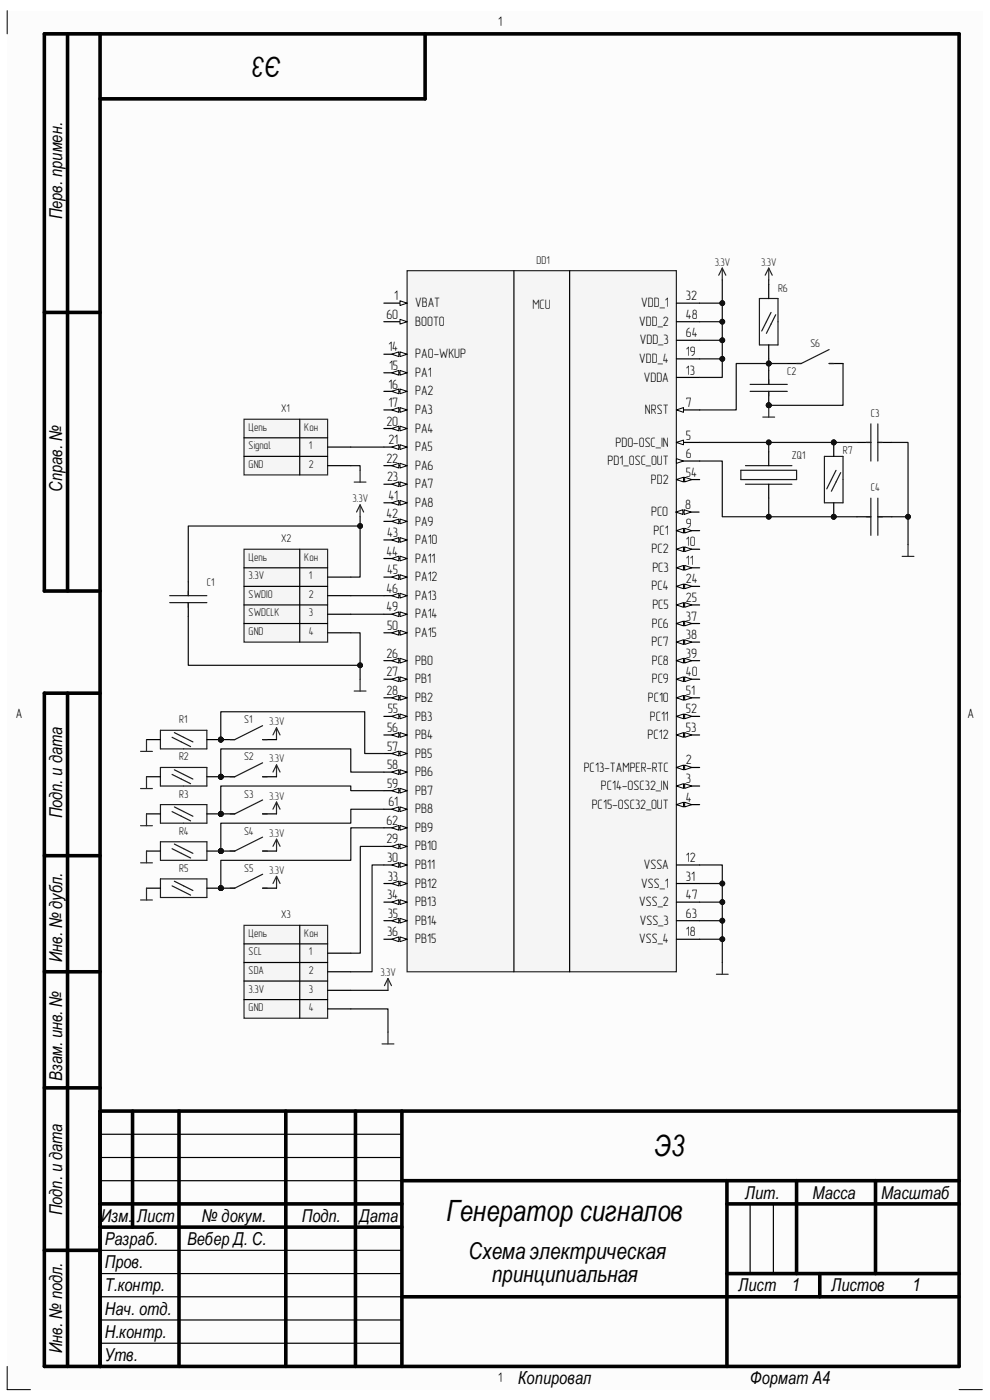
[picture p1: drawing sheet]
<svg xmlns="http://www.w3.org/2000/svg" width="210mm" height="297mm" viewBox="0 0 210 297" stroke-linecap="round" stroke-linejoin="round" font-family="sans-serif">
<g fill="#fcfcfc">
<path d="M1.5 2.3h206.9v292.5h-206.9z" fill-rule="evenodd"/>
<path d="M6.5 7.2h197v282.7h-197z" fill-rule="evenodd"/>
</g>
<path d="M1.5 2.3v4.9M1.5 289.9v4.9h5M203.5 294.8h4.9" fill="none" stroke="#000" stroke-width=".21"/>
<g fill="none" stroke="#000" stroke-width=".76">
<path d="M14.3 7.2v118.2M21.2 7.2v282.7M90.2 7.2v13.8h-69M9.4 66.3h11.8M21.2 125.4h-11.8v-118.2h194.1v282.7h-194.1v-142.8h11.8M14.3 147.1v142.8M9.4 181.5h11.8M9.4 206.2h11.8M9.4 230.8h11.8M21.2 235.7h182.3M28.1 235.7v24.6M38 235.7v54.2"/>
<path d="M60.6 235.7v54.2M75.4 235.7v54.2M85.3 235.7v54.2M21.2 255.4h64.1M85.3 250.5h118.2M154.2 255.4h49.3M154.2 250.5v39.4M169 250.5v19.7M185.7 250.5v19.7M9.4 265.3h11.8M21.2 260.3h64.1M85.3 275.1h118.2"/>
<path d="M154.2 270.2h49.3M173.9 270.2v4.9"/>
</g>
<path d="M163.1 95.8v3M163.1 102.7v3M21.2 250.5h64.1M21.2 245.6h64.1M21.2 240.6h64.1M159.1 255.4v14.8M164.1 255.4v14.8M21.2 275.1h64.1M21.2 270.2h64.1M21.2 265.3h64.1M21.2 285h64.1M21.2 280h64.1" fill="none" stroke="#000" stroke-width=".25"/>
<path d="M157.2 99.8h11.8v1.9h-11.8zM158.1 98.8h9.9M158.1 102.7h9.9" fill="none" stroke="#1c1c1c" stroke-width=".25"/>
<circle cx="176.9" cy="109.6" r=".5" fill="#0e0e0e"/>
<circle cx="176.9" cy="109.6" r=".5" fill="none" stroke="#0e0e0e" stroke-width=".21"/>
<circle cx="176.9" cy="93.9" r=".5" fill="#0e0e0e"/>
<circle cx="176.9" cy="93.9" r=".5" fill="none" stroke="#0e0e0e" stroke-width=".21"/>
<path d="M174.9 96.8h3.9v9.9h-3.9z" fill="none" stroke="#1c1c1c" stroke-width=".25"/>
<path d="M176.9 106.7v2.9" fill="none" stroke="#000" stroke-width=".25"/>
<circle cx="176.9" cy="109.6" r=".5" fill="#0e0e0e"/>
<circle cx="176.9" cy="109.6" r=".5" fill="none" stroke="#0e0e0e" stroke-width=".21"/>
<path d="M176.9 93.9v2.9" fill="none" stroke="#000" stroke-width=".25"/>
<circle cx="176.9" cy="93.9" r=".5" fill="#0e0e0e"/>
<circle cx="176.9" cy="93.9" r=".5" fill="none" stroke="#0e0e0e" stroke-width=".21"/>
<g fill="none" stroke="#1c1c1c" stroke-width=".25">
<path d="M161.1 63.3h3.9v9.9h-3.9zM163.6 66.3l-2 3.9M164.5 66.8l-1.9 3.9M177.4 99.8l-2 3.9M183.8 93.9h.9M184.7 89.9v7.9M186.2 89.9v7.9M186.2 93.9h1M178.3 100.3l-1.9 3.9M183.8 109.6h.9M184.7 105.7v7.9M186.2 105.7v7.9"/>
<path d="M186.2 109.6h1"/>
</g>
<path d="M163.1 60.4v2.9M163.1 73.2v2.9M181.8 93.9h2.9M186.2 93.9h3M181.8 109.6h2.9M186.2 109.6h3" fill="none" stroke="#000" stroke-width=".25"/>
<path d="M153.2 56.9l-.7 1.5M153.2 56.9l.8 1.5M153.2 56.9v2.5M191.4 118h2.5M192.6 115.5v2.5M152 206.7h2.5M153.2 204.2v2.5" fill="none" stroke="#262626" stroke-width=".25"/>
<circle cx="163.1" cy="86" r=".5" fill="#0e0e0e"/>
<circle cx="163.1" cy="86" r=".5" fill="none" stroke="#0e0e0e" stroke-width=".21"/>
<path d="M159.1 83h7.9M159.1 81.5h7.9" fill="none" stroke="#1c1c1c" stroke-width=".25"/>
<path d="M163.1 83v3" fill="none" stroke="#000" stroke-width=".25"/>
<circle cx="163.1" cy="86" r=".5" fill="#0e0e0e"/>
<circle cx="163.1" cy="86" r=".5" fill="none" stroke="#0e0e0e" stroke-width=".21"/>
<path d="M163.1 78.6v2.9M167 77.1h3M175.9 77.1h2.9" fill="none" stroke="#000" stroke-width=".25"/>
<path d="M175.9 74.2l-5.9 2.9h-1M175.9 77.1h1M163.1 80.6v.9M163.1 83v1" fill="none" stroke="#1c1c1c" stroke-width=".25"/>
<path d="M163.1 56.9l-.8 1.5M163.1 56.9l.7 1.5M163.1 56.9v2.5M161.8 88.5h2.5M163.1 86v2.5" fill="none" stroke="#262626" stroke-width=".25"/>
<circle cx="163.1" cy="86" r=".5" fill="#0e0e0e"/>
<circle cx="163.1" cy="86" r=".5" fill="none" stroke="#0e0e0e" stroke-width=".21"/>
<path d="M51.8 116.5h17.7v19.7h-17.7z" fill-rule="evenodd" fill="#f5f5f5"/>
<path d="M51.8 116.5h17.7v19.7h-17.7zM76.4 107.1l-.8 1.5M76.4 107.1l.7 1.5M76.4 107.1v2.5M75.1 146.6h2.5M76.4 144.1v2.5" fill="none" stroke="#262626" stroke-width=".25"/>
<path d="M63.6 116.5v19.7M51.8 120.5h17.7M51.8 124.4h17.7M51.8 128.3h17.7M51.8 132.3h17.7M69.5 130.3h4.9M69.5 134.2h4.9M69.5 126.4h4.9M69.5 122.4h4.9" fill="none" stroke="#000" stroke-width=".25"/>
<path d="M86.4 57.4h57.1v148.8h-57.1z" fill-rule="evenodd" fill="#f5f5f5"/>
<path d="M86.4 57.4h57.1v148.8h-57.1z" fill="none" stroke="#262626" stroke-width=".25"/>
<path d="M81.4 64.3h5" fill="none" stroke="#000" stroke-width=".25"/>
<path d="M84.9 63.8l1.5 .5-1.5 .5z" fill="#fbfbfb"/>
<path d="M84.9 63.8l1.5 .5-1.5 .5z" fill="none" stroke="#000" stroke-width=".21"/>
<path d="M81.4 68.3h5" fill="none" stroke="#000" stroke-width=".25"/>
<path d="M84.9 67.8l1.5 .5-1.5 .5z" fill="#fbfbfb"/>
<path d="M84.9 67.8l1.5 .5-1.5 .5z" fill="none" stroke="#000" stroke-width=".21"/>
<path d="M81.4 75.1h5" fill="none" stroke="#000" stroke-width=".25"/>
<path d="M84.9 74.6l1.5 .5-1.5 .5z" fill="#fbfbfb"/>
<path d="M84.9 74.6l1.5 .5-1.5 .5z" fill="none" stroke="#000" stroke-width=".21"/>
<path d="M83.1 75.1l1.5-.5v1z" fill="#fbfbfb"/>
<path d="M83.1 75.1l1.5-.5v1z" fill="none" stroke="#000" stroke-width=".21"/>
<path d="M81.4 79.1h5" fill="none" stroke="#000" stroke-width=".25"/>
<path d="M84.9 78.6l1.5 .5-1.5 .5z" fill="#fbfbfb"/>
<path d="M84.9 78.6l1.5 .5-1.5 .5z" fill="none" stroke="#000" stroke-width=".21"/>
<path d="M83.1 79.1l1.5-.5v1z" fill="#fbfbfb"/>
<path d="M83.1 79.1l1.5-.5v1z" fill="none" stroke="#000" stroke-width=".21"/>
<path d="M81.4 83h5" fill="none" stroke="#000" stroke-width=".25"/>
<path d="M84.9 82.5l1.5 .5-1.5 .5z" fill="#fbfbfb"/>
<path d="M84.9 82.5l1.5 .5-1.5 .5z" fill="none" stroke="#000" stroke-width=".21"/>
<path d="M83.1 83l1.5-.5v1z" fill="#fbfbfb"/>
<path d="M83.1 83l1.5-.5v1z" fill="none" stroke="#000" stroke-width=".21"/>
<path d="M81.4 87h5" fill="none" stroke="#000" stroke-width=".25"/>
<path d="M84.9 86.5l1.5 .5-1.5 .5z" fill="#fbfbfb"/>
<path d="M84.9 86.5l1.5 .5-1.5 .5z" fill="none" stroke="#000" stroke-width=".21"/>
<path d="M83.1 87l1.5-.5v1z" fill="#fbfbfb"/>
<path d="M83.1 87l1.5-.5v1z" fill="none" stroke="#000" stroke-width=".21"/>
<path d="M81.4 90.9h5" fill="none" stroke="#000" stroke-width=".25"/>
<path d="M84.9 90.4l1.5 .5-1.5 .5z" fill="#fbfbfb"/>
<path d="M84.9 90.4l1.5 .5-1.5 .5z" fill="none" stroke="#000" stroke-width=".21"/>
<path d="M83.1 90.9l1.5-.5v1z" fill="#fbfbfb"/>
<path d="M83.1 90.9l1.5-.5v1z" fill="none" stroke="#000" stroke-width=".21"/>
<path d="M81.4 94.8h5" fill="none" stroke="#000" stroke-width=".25"/>
<path d="M84.9 94.4l1.5 .4-1.5 .6z" fill="#fbfbfb"/>
<path d="M84.9 94.4l1.5 .4-1.5 .6z" fill="none" stroke="#000" stroke-width=".21"/>
<path d="M83.1 94.8l1.5-.4v1z" fill="#fbfbfb"/>
<path d="M83.1 94.8l1.5-.4v1z" fill="none" stroke="#000" stroke-width=".21"/>
<path d="M81.4 98.8h5" fill="none" stroke="#000" stroke-width=".25"/>
<path d="M84.9 98.3l1.5 .5-1.5 .5z" fill="#fbfbfb"/>
<path d="M84.9 98.3l1.5 .5-1.5 .5z" fill="none" stroke="#000" stroke-width=".21"/>
<path d="M83.1 98.8l1.5-.5v1z" fill="#fbfbfb"/>
<path d="M83.1 98.8l1.5-.5v1z" fill="none" stroke="#000" stroke-width=".21"/>
<path d="M81.4 102.7h5" fill="none" stroke="#000" stroke-width=".25"/>
<path d="M84.9 102.2l1.5 .5-1.5 .5z" fill="#fbfbfb"/>
<path d="M84.9 102.2l1.5 .5-1.5 .5z" fill="none" stroke="#000" stroke-width=".21"/>
<path d="M83.1 102.7l1.5-.5v1z" fill="#fbfbfb"/>
<path d="M83.1 102.7l1.5-.5v1z" fill="none" stroke="#000" stroke-width=".21"/>
<path d="M81.4 106.7h5" fill="none" stroke="#000" stroke-width=".25"/>
<path d="M84.9 106.2l1.5 .5-1.5 .5z" fill="#fbfbfb"/>
<path d="M84.9 106.2l1.5 .5-1.5 .5z" fill="none" stroke="#000" stroke-width=".21"/>
<path d="M83.1 106.7l1.5-.5v1z" fill="#fbfbfb"/>
<path d="M83.1 106.7l1.5-.5v1z" fill="none" stroke="#000" stroke-width=".21"/>
<path d="M81.4 110.6h5" fill="none" stroke="#000" stroke-width=".25"/>
<path d="M84.9 110.1l1.5 .5-1.5 .5z" fill="#fbfbfb"/>
<path d="M84.9 110.1l1.5 .5-1.5 .5z" fill="none" stroke="#000" stroke-width=".21"/>
<path d="M83.1 110.6l1.5-.5v1z" fill="#fbfbfb"/>
<path d="M83.1 110.6l1.5-.5v1z" fill="none" stroke="#000" stroke-width=".21"/>
<path d="M81.4 114.5h5" fill="none" stroke="#000" stroke-width=".25"/>
<path d="M84.9 114.1l1.5 .4-1.5 .6z" fill="#fbfbfb"/>
<path d="M84.9 114.1l1.5 .4-1.5 .6z" fill="none" stroke="#000" stroke-width=".21"/>
<path d="M83.1 114.5l1.5-.4v1z" fill="#fbfbfb"/>
<path d="M83.1 114.5l1.5-.4v1z" fill="none" stroke="#000" stroke-width=".21"/>
<path d="M81.4 118.5h5" fill="none" stroke="#000" stroke-width=".25"/>
<path d="M84.9 118l1.5 .5-1.5 .5z" fill="#fbfbfb"/>
<path d="M84.9 118l1.5 .5-1.5 .5z" fill="none" stroke="#000" stroke-width=".21"/>
<path d="M83.1 118.5l1.5-.5v1z" fill="#fbfbfb"/>
<path d="M83.1 118.5l1.5-.5v1z" fill="none" stroke="#000" stroke-width=".21"/>
<path d="M81.4 122.4h5" fill="none" stroke="#000" stroke-width=".25"/>
<path d="M84.9 121.9l1.5 .5-1.5 .5z" fill="#fbfbfb"/>
<path d="M84.9 121.9l1.5 .5-1.5 .5z" fill="none" stroke="#000" stroke-width=".21"/>
<path d="M83.1 122.4l1.5-.5v1z" fill="#fbfbfb"/>
<path d="M83.1 122.4l1.5-.5v1z" fill="none" stroke="#000" stroke-width=".21"/>
<path d="M81.4 126.4h5" fill="none" stroke="#000" stroke-width=".25"/>
<path d="M84.9 125.9l1.5 .5-1.5 .5z" fill="#fbfbfb"/>
<path d="M84.9 125.9l1.5 .5-1.5 .5z" fill="none" stroke="#000" stroke-width=".21"/>
<path d="M83.1 126.4l1.5-.5v1z" fill="#fbfbfb"/>
<path d="M83.1 126.4l1.5-.5v1z" fill="none" stroke="#000" stroke-width=".21"/>
<path d="M81.4 130.3h5" fill="none" stroke="#000" stroke-width=".25"/>
<path d="M84.9 129.8l1.5 .5-1.5 .5z" fill="#fbfbfb"/>
<path d="M84.9 129.8l1.5 .5-1.5 .5z" fill="none" stroke="#000" stroke-width=".21"/>
<path d="M83.1 130.3l1.5-.5v1z" fill="#fbfbfb"/>
<path d="M83.1 130.3l1.5-.5v1z" fill="none" stroke="#000" stroke-width=".21"/>
<path d="M81.4 134.2h5" fill="none" stroke="#000" stroke-width=".25"/>
<path d="M84.9 133.8l1.5 .4-1.5 .6z" fill="#fbfbfb"/>
<path d="M84.9 133.8l1.5 .4-1.5 .6z" fill="none" stroke="#000" stroke-width=".21"/>
<path d="M83.1 134.2l1.5-.4v1z" fill="#fbfbfb"/>
<path d="M83.1 134.2l1.5-.4v1z" fill="none" stroke="#000" stroke-width=".21"/>
<path d="M81.4 140.2h5" fill="none" stroke="#000" stroke-width=".25"/>
<path d="M84.9 139.7l1.5 .5-1.5 .5z" fill="#fbfbfb"/>
<path d="M84.9 139.7l1.5 .5-1.5 .5z" fill="none" stroke="#000" stroke-width=".21"/>
<path d="M83.1 140.2l1.5-.5v1z" fill="#fbfbfb"/>
<path d="M83.1 140.2l1.5-.5v1z" fill="none" stroke="#000" stroke-width=".21"/>
<path d="M81.4 148h5" fill="none" stroke="#000" stroke-width=".25"/>
<path d="M84.9 147.5l1.5 .5-1.5 .5z" fill="#fbfbfb"/>
<path d="M84.9 147.5l1.5 .5-1.5 .5z" fill="none" stroke="#000" stroke-width=".21"/>
<path d="M83.1 148l1.5-.5v1z" fill="#fbfbfb"/>
<path d="M83.1 148l1.5-.5v1z" fill="none" stroke="#000" stroke-width=".21"/>
<path d="M81.4 144.1h5" fill="none" stroke="#000" stroke-width=".25"/>
<path d="M84.9 143.6l1.5 .5-1.5 .5z" fill="#fbfbfb"/>
<path d="M84.9 143.6l1.5 .5-1.5 .5z" fill="none" stroke="#000" stroke-width=".21"/>
<path d="M83.1 144.1l1.5-.5v1z" fill="#fbfbfb"/>
<path d="M83.1 144.1l1.5-.5v1z" fill="none" stroke="#000" stroke-width=".21"/>
<path d="M81.4 152h5" fill="none" stroke="#000" stroke-width=".25"/>
<path d="M84.9 151.5l1.5 .5-1.5 .5z" fill="#fbfbfb"/>
<path d="M84.9 151.5l1.5 .5-1.5 .5z" fill="none" stroke="#000" stroke-width=".21"/>
<path d="M83.1 152l1.5-.5v1z" fill="#fbfbfb"/>
<path d="M83.1 152l1.5-.5v1z" fill="none" stroke="#000" stroke-width=".21"/>
<path d="M81.4 155.9h5" fill="none" stroke="#000" stroke-width=".25"/>
<path d="M84.9 155.4l1.5 .5-1.5 .5z" fill="#fbfbfb"/>
<path d="M84.9 155.4l1.5 .5-1.5 .5z" fill="none" stroke="#000" stroke-width=".21"/>
<path d="M83.1 155.9l1.5-.5v1z" fill="#fbfbfb"/>
<path d="M83.1 155.9l1.5-.5v1z" fill="none" stroke="#000" stroke-width=".21"/>
<path d="M81.4 159.9h5" fill="none" stroke="#000" stroke-width=".25"/>
<path d="M84.9 159.4l1.5 .5-1.5 .5z" fill="#fbfbfb"/>
<path d="M84.9 159.4l1.5 .5-1.5 .5z" fill="none" stroke="#000" stroke-width=".21"/>
<path d="M83.1 159.9l1.5-.5v1z" fill="#fbfbfb"/>
<path d="M83.1 159.9l1.5-.5v1z" fill="none" stroke="#000" stroke-width=".21"/>
<path d="M81.4 163.8h5" fill="none" stroke="#000" stroke-width=".25"/>
<path d="M84.9 163.3l1.5 .5-1.5 .5z" fill="#fbfbfb"/>
<path d="M84.9 163.3l1.5 .5-1.5 .5z" fill="none" stroke="#000" stroke-width=".21"/>
<path d="M83.1 163.8l1.5-.5v1z" fill="#fbfbfb"/>
<path d="M83.1 163.8l1.5-.5v1z" fill="none" stroke="#000" stroke-width=".21"/>
<path d="M81.4 167.7h5" fill="none" stroke="#000" stroke-width=".25"/>
<path d="M84.9 167.2l1.5 .5-1.5 .5z" fill="#fbfbfb"/>
<path d="M84.9 167.2l1.5 .5-1.5 .5z" fill="none" stroke="#000" stroke-width=".21"/>
<path d="M83.1 167.7l1.5-.5v1z" fill="#fbfbfb"/>
<path d="M83.1 167.7l1.5-.5v1z" fill="none" stroke="#000" stroke-width=".21"/>
<path d="M81.4 171.7h5" fill="none" stroke="#000" stroke-width=".25"/>
<path d="M84.9 171.2l1.5 .5-1.5 .5z" fill="#fbfbfb"/>
<path d="M84.9 171.2l1.5 .5-1.5 .5z" fill="none" stroke="#000" stroke-width=".21"/>
<path d="M83.1 171.7l1.5-.5v1z" fill="#fbfbfb"/>
<path d="M83.1 171.7l1.5-.5v1z" fill="none" stroke="#000" stroke-width=".21"/>
<path d="M81.4 175.6h5" fill="none" stroke="#000" stroke-width=".25"/>
<path d="M84.9 175.1l1.5 .5-1.5 .5z" fill="#fbfbfb"/>
<path d="M84.9 175.1l1.5 .5-1.5 .5z" fill="none" stroke="#000" stroke-width=".21"/>
<path d="M83.1 175.6l1.5-.5v1z" fill="#fbfbfb"/>
<path d="M83.1 175.6l1.5-.5v1z" fill="none" stroke="#000" stroke-width=".21"/>
<path d="M81.4 179.6h5" fill="none" stroke="#000" stroke-width=".25"/>
<path d="M84.9 179.1l1.5 .5-1.5 .5z" fill="#fbfbfb"/>
<path d="M84.9 179.1l1.5 .5-1.5 .5z" fill="none" stroke="#000" stroke-width=".21"/>
<path d="M83.1 179.6l1.5-.5v1z" fill="#fbfbfb"/>
<path d="M83.1 179.6l1.5-.5v1z" fill="none" stroke="#000" stroke-width=".21"/>
<path d="M81.4 183.5h5" fill="none" stroke="#000" stroke-width=".25"/>
<path d="M84.9 183l1.5 .5-1.5 .5z" fill="#fbfbfb"/>
<path d="M84.9 183l1.5 .5-1.5 .5z" fill="none" stroke="#000" stroke-width=".21"/>
<path d="M83.1 183.5l1.5-.5v1z" fill="#fbfbfb"/>
<path d="M83.1 183.5l1.5-.5v1z" fill="none" stroke="#000" stroke-width=".21"/>
<path d="M81.4 187.4h5" fill="none" stroke="#000" stroke-width=".25"/>
<path d="M84.9 186.9l1.5 .5-1.5 .5z" fill="#fbfbfb"/>
<path d="M84.9 186.9l1.5 .5-1.5 .5z" fill="none" stroke="#000" stroke-width=".21"/>
<path d="M83.1 187.4l1.5-.5v1z" fill="#fbfbfb"/>
<path d="M83.1 187.4l1.5-.5v1z" fill="none" stroke="#000" stroke-width=".21"/>
<path d="M81.4 191.4h5" fill="none" stroke="#000" stroke-width=".25"/>
<path d="M84.9 190.9l1.5 .5-1.5 .5z" fill="#fbfbfb"/>
<path d="M84.9 190.9l1.5 .5-1.5 .5z" fill="none" stroke="#000" stroke-width=".21"/>
<path d="M83.1 191.4l1.5-.5v1z" fill="#fbfbfb"/>
<path d="M83.1 191.4l1.5-.5v1z" fill="none" stroke="#000" stroke-width=".21"/>
<path d="M81.4 195.3h5" fill="none" stroke="#000" stroke-width=".25"/>
<path d="M84.9 194.8l1.5 .5-1.5 .5z" fill="#fbfbfb"/>
<path d="M84.9 194.8l1.5 .5-1.5 .5z" fill="none" stroke="#000" stroke-width=".21"/>
<path d="M83.1 195.3l1.5-.5v1z" fill="#fbfbfb"/>
<path d="M83.1 195.3l1.5-.5v1z" fill="none" stroke="#000" stroke-width=".21"/>
<path d="M81.4 199.3h5" fill="none" stroke="#000" stroke-width=".25"/>
<path d="M84.9 198.8l1.5 .5-1.5 .5z" fill="#fbfbfb"/>
<path d="M84.9 198.8l1.5 .5-1.5 .5z" fill="none" stroke="#000" stroke-width=".21"/>
<path d="M83.1 199.3l1.5-.5v1z" fill="#fbfbfb"/>
<path d="M83.1 199.3l1.5-.5v1z" fill="none" stroke="#000" stroke-width=".21"/>
<path d="M143.5 64.3h4.9M143.5 76.1h4.9M143.5 72.2h4.9M143.5 68.3h4.9M143.5 80.1h4.9M143.5 87h4.9" fill="none" stroke="#000" stroke-width=".25"/>
<path d="M143.5 87l1.5-.5v1z" fill="#fbfbfb"/>
<path d="M143.5 87l1.5-.5v1z" fill="none" stroke="#000" stroke-width=".21"/>
<path d="M143.5 93.9h4.9" fill="none" stroke="#000" stroke-width=".25"/>
<path d="M143.5 93.9l1.5-.5v1z" fill="#fbfbfb"/>
<path d="M143.5 93.9l1.5-.5v1z" fill="none" stroke="#000" stroke-width=".21"/>
<path d="M143.5 97.8h4.9" fill="none" stroke="#000" stroke-width=".25"/>
<path d="M143.5 97.3l1.5 .5-1.5 .5z" fill="#fbfbfb"/>
<path d="M143.5 97.3l1.5 .5-1.5 .5z" fill="none" stroke="#000" stroke-width=".21"/>
<path d="M143.5 101.7h4.9" fill="none" stroke="#000" stroke-width=".25"/>
<path d="M143.5 101.7l1.5-.5v1z" fill="#fbfbfb"/>
<path d="M143.5 101.7l1.5-.5v1z" fill="none" stroke="#000" stroke-width=".21"/>
<path d="M145.2 101.2l1.5 .5-1.5 .5z" fill="#fbfbfb"/>
<path d="M145.2 101.2l1.5 .5-1.5 .5z" fill="none" stroke="#000" stroke-width=".21"/>
<path d="M143.4 108.6h4.9" fill="none" stroke="#000" stroke-width=".25"/>
<path d="M143.4 108.6l1.5-.5v1z" fill="#fbfbfb"/>
<path d="M143.4 108.6l1.5-.5v1z" fill="none" stroke="#000" stroke-width=".21"/>
<path d="M145.1 108.1l1.5 .5-1.5 .5z" fill="#fbfbfb"/>
<path d="M145.1 108.1l1.5 .5-1.5 .5z" fill="none" stroke="#000" stroke-width=".21"/>
<path d="M143.5 112.6h4.9" fill="none" stroke="#000" stroke-width=".25"/>
<path d="M143.5 112.6l1.5-.5v1z" fill="#fbfbfb"/>
<path d="M143.5 112.6l1.5-.5v1z" fill="none" stroke="#000" stroke-width=".21"/>
<path d="M145.2 112.1l1.5 .5-1.5 .5z" fill="#fbfbfb"/>
<path d="M145.2 112.1l1.5 .5-1.5 .5z" fill="none" stroke="#000" stroke-width=".21"/>
<path d="M143.5 116.5h4.9" fill="none" stroke="#000" stroke-width=".25"/>
<path d="M143.5 116.5l1.5-.5v1z" fill="#fbfbfb"/>
<path d="M143.5 116.5l1.5-.5v1z" fill="none" stroke="#000" stroke-width=".21"/>
<path d="M145.2 116l1.5 .5-1.5 .5z" fill="#fbfbfb"/>
<path d="M145.2 116l1.5 .5-1.5 .5z" fill="none" stroke="#000" stroke-width=".21"/>
<path d="M143.5 120.5h4.9" fill="none" stroke="#000" stroke-width=".25"/>
<path d="M143.5 120.5l1.5-.5v1z" fill="#fbfbfb"/>
<path d="M143.5 120.5l1.5-.5v1z" fill="none" stroke="#000" stroke-width=".21"/>
<path d="M145.2 120l1.5 .5-1.5 .5z" fill="#fbfbfb"/>
<path d="M145.2 120l1.5 .5-1.5 .5z" fill="none" stroke="#000" stroke-width=".21"/>
<path d="M143.5 124.4h4.9" fill="none" stroke="#000" stroke-width=".25"/>
<path d="M143.5 124.4l1.5-.5v1z" fill="#fbfbfb"/>
<path d="M143.5 124.4l1.5-.5v1z" fill="none" stroke="#000" stroke-width=".21"/>
<path d="M145.2 123.9l1.5 .5-1.5 .5z" fill="#fbfbfb"/>
<path d="M145.2 123.9l1.5 .5-1.5 .5z" fill="none" stroke="#000" stroke-width=".21"/>
<path d="M143.5 128.3h4.9" fill="none" stroke="#000" stroke-width=".25"/>
<path d="M143.5 128.3l1.5-.5v1z" fill="#fbfbfb"/>
<path d="M143.5 128.3l1.5-.5v1z" fill="none" stroke="#000" stroke-width=".21"/>
<path d="M145.2 127.8l1.5 .5-1.5 .5z" fill="#fbfbfb"/>
<path d="M145.2 127.8l1.5 .5-1.5 .5z" fill="none" stroke="#000" stroke-width=".21"/>
<path d="M143.5 132.3h4.9" fill="none" stroke="#000" stroke-width=".25"/>
<path d="M143.5 132.3l1.5-.5v1z" fill="#fbfbfb"/>
<path d="M143.5 132.3l1.5-.5v1z" fill="none" stroke="#000" stroke-width=".21"/>
<path d="M145.2 131.8l1.5 .5-1.5 .5z" fill="#fbfbfb"/>
<path d="M145.2 131.8l1.5 .5-1.5 .5z" fill="none" stroke="#000" stroke-width=".21"/>
<path d="M143.5 136.2h4.9" fill="none" stroke="#000" stroke-width=".25"/>
<path d="M143.5 136.2l1.5-.5v1z" fill="#fbfbfb"/>
<path d="M143.5 136.2l1.5-.5v1z" fill="none" stroke="#000" stroke-width=".21"/>
<path d="M145.2 135.7l1.5 .5-1.5 .5z" fill="#fbfbfb"/>
<path d="M145.2 135.7l1.5 .5-1.5 .5z" fill="none" stroke="#000" stroke-width=".21"/>
<path d="M143.5 140.2h4.9" fill="none" stroke="#000" stroke-width=".25"/>
<path d="M143.5 140.2l1.5-.5v1z" fill="#fbfbfb"/>
<path d="M143.5 140.2l1.5-.5v1z" fill="none" stroke="#000" stroke-width=".21"/>
<path d="M145.2 139.7l1.5 .5-1.5 .5z" fill="#fbfbfb"/>
<path d="M145.2 139.7l1.5 .5-1.5 .5z" fill="none" stroke="#000" stroke-width=".21"/>
<path d="M143.5 144.1h4.9" fill="none" stroke="#000" stroke-width=".25"/>
<path d="M143.5 144.1l1.5-.5v1z" fill="#fbfbfb"/>
<path d="M143.5 144.1l1.5-.5v1z" fill="none" stroke="#000" stroke-width=".21"/>
<path d="M145.2 143.6l1.5 .5-1.5 .5z" fill="#fbfbfb"/>
<path d="M145.2 143.6l1.5 .5-1.5 .5z" fill="none" stroke="#000" stroke-width=".21"/>
<path d="M143.5 148h4.9" fill="none" stroke="#000" stroke-width=".25"/>
<path d="M143.5 148l1.5-.5v1z" fill="#fbfbfb"/>
<path d="M143.5 148l1.5-.5v1z" fill="none" stroke="#000" stroke-width=".21"/>
<path d="M145.2 147.5l1.5 .5-1.5 .5z" fill="#fbfbfb"/>
<path d="M145.2 147.5l1.5 .5-1.5 .5z" fill="none" stroke="#000" stroke-width=".21"/>
<path d="M143.5 152h4.9" fill="none" stroke="#000" stroke-width=".25"/>
<path d="M143.5 152l1.5-.5v1z" fill="#fbfbfb"/>
<path d="M143.5 152l1.5-.5v1z" fill="none" stroke="#000" stroke-width=".21"/>
<path d="M145.2 151.5l1.5 .5-1.5 .5z" fill="#fbfbfb"/>
<path d="M145.2 151.5l1.5 .5-1.5 .5z" fill="none" stroke="#000" stroke-width=".21"/>
<path d="M143.5 155.9h4.9" fill="none" stroke="#000" stroke-width=".25"/>
<path d="M143.5 155.9l1.5-.5v1z" fill="#fbfbfb"/>
<path d="M143.5 155.9l1.5-.5v1z" fill="none" stroke="#000" stroke-width=".21"/>
<path d="M145.2 155.4l1.5 .5-1.5 .5z" fill="#fbfbfb"/>
<path d="M145.2 155.4l1.5 .5-1.5 .5z" fill="none" stroke="#000" stroke-width=".21"/>
<path d="M143.5 162.8h4.9" fill="none" stroke="#000" stroke-width=".25"/>
<path d="M143.5 162.8l1.5-.5v1z" fill="#fbfbfb"/>
<path d="M143.5 162.8l1.5-.5v1z" fill="none" stroke="#000" stroke-width=".21"/>
<path d="M145.2 162.3l1.5 .5-1.5 .5z" fill="#fbfbfb"/>
<path d="M145.2 162.3l1.5 .5-1.5 .5z" fill="none" stroke="#000" stroke-width=".21"/>
<path d="M143.5 166.8h4.9" fill="none" stroke="#000" stroke-width=".25"/>
<path d="M143.5 166.8l1.5-.5v1z" fill="#fbfbfb"/>
<path d="M143.5 166.8l1.5-.5v1z" fill="none" stroke="#000" stroke-width=".21"/>
<path d="M145.2 166.3l1.5 .5-1.5 .5z" fill="#fbfbfb"/>
<path d="M145.2 166.3l1.5 .5-1.5 .5z" fill="none" stroke="#000" stroke-width=".21"/>
<path d="M143.5 170.7h4.9" fill="none" stroke="#000" stroke-width=".25"/>
<path d="M143.5 170.7l1.5-.5v1z" fill="#fbfbfb"/>
<path d="M143.5 170.7l1.5-.5v1z" fill="none" stroke="#000" stroke-width=".21"/>
<path d="M145.2 170.2l1.5 .5-1.5 .5z" fill="#fbfbfb"/>
<path d="M145.2 170.2l1.5 .5-1.5 .5z" fill="none" stroke="#000" stroke-width=".21"/>
<path d="M109 57.4v148.8M120.8 57.4v148.8M39.9 123.4v3M39.9 127.8v3M143.5 191.4h4.9M143.5 183.5h4.9M143.5 199.3h4.9M143.5 187.4h4.9M143.5 195.3h4.9" fill="none" stroke="#000" stroke-width=".25"/>
<path d="M36 127.8h7.9M36 126.4h7.9M39.9 125.4v1M39.9 127.8v1" fill="none" stroke="#1c1c1c" stroke-width=".25"/>
<path d="M51.8 196.3h17.7v19.7h-17.7z" fill-rule="evenodd" fill="#f5f5f5"/>
<path d="M58.7 154.4l-.8 1.5M58.7 154.4l.7 1.5M58.7 154.4v2.5M51.8 196.3h17.7v19.7h-17.7zM82.3 207.6v2.5M82.3 219v2.5M82.3 207.6l-.7 1.5M82.3 207.6l.7 1.5M81 221.5h2.6" fill="none" stroke="#262626" stroke-width=".25"/>
<path d="M63.6 196.3v19.7M51.8 200.2h17.7M51.8 204.2h17.7M51.8 208.1h17.7M51.8 212.1h17.7M69.5 210.1h4.9M69.5 214h4.9M69.5 206.2h4.9M69.5 202.2h4.9" fill="none" stroke="#000" stroke-width=".25"/>
<circle cx="46.8" cy="156.9" r=".5" fill="#0e0e0e"/>
<circle cx="46.8" cy="156.9" r=".5" fill="none" stroke="#0e0e0e" stroke-width=".21"/>
<path d="M55.7 154l-5.9 2.9" fill="none" stroke="#1c1c1c" stroke-width=".25"/>
<path d="M46.8 156.9h3" fill="none" stroke="#000" stroke-width=".25"/>
<circle cx="46.8" cy="156.9" r=".5" fill="#0e0e0e"/>
<circle cx="46.8" cy="156.9" r=".5" fill="none" stroke="#0e0e0e" stroke-width=".21"/>
<path d="M55.7 156.9h3" fill="none" stroke="#000" stroke-width=".25"/>
<path d="M48.8 156.9h1M55.7 156.9h1" fill="none" stroke="#1c1c1c" stroke-width=".25"/>
<circle cx="46.8" cy="156.9" r=".5" fill="#0e0e0e"/>
<circle cx="46.8" cy="156.9" r=".5" fill="none" stroke="#0e0e0e" stroke-width=".21"/>
<path d="M34 154.9h9.9v4h-9.9z" fill="none" stroke="#1c1c1c" stroke-width=".25"/>
<path d="M31.1 156.9h2.9M43.9 156.9h2.9" fill="none" stroke="#000" stroke-width=".25"/>
<circle cx="46.8" cy="156.9" r=".5" fill="#0e0e0e"/>
<circle cx="46.8" cy="156.9" r=".5" fill="none" stroke="#0e0e0e" stroke-width=".21"/>
<path d="M36.5 156.4l3.9 2M37 155.4l3.9 2" fill="none" stroke="#1c1c1c" stroke-width=".25"/>
<path d="M29.8 159.4h2.5M31.1 156.9v2.5M58.7 162.3l-.8 1.5M58.7 162.3l.7 1.5M58.7 162.3v2.5" fill="none" stroke="#262626" stroke-width=".25"/>
<circle cx="46.8" cy="164.8" r=".5" fill="#0e0e0e"/>
<circle cx="46.8" cy="164.8" r=".5" fill="none" stroke="#0e0e0e" stroke-width=".21"/>
<path d="M55.7 161.8l-5.9 3" fill="none" stroke="#1c1c1c" stroke-width=".25"/>
<path d="M46.8 164.8h3" fill="none" stroke="#000" stroke-width=".25"/>
<circle cx="46.8" cy="164.8" r=".5" fill="#0e0e0e"/>
<circle cx="46.8" cy="164.8" r=".5" fill="none" stroke="#0e0e0e" stroke-width=".21"/>
<path d="M55.7 164.8h3" fill="none" stroke="#000" stroke-width=".25"/>
<path d="M48.8 164.8h1M55.7 164.8h1" fill="none" stroke="#1c1c1c" stroke-width=".25"/>
<circle cx="46.8" cy="164.8" r=".5" fill="#0e0e0e"/>
<circle cx="46.8" cy="164.8" r=".5" fill="none" stroke="#0e0e0e" stroke-width=".21"/>
<path d="M34 162.8h9.9v4h-9.9z" fill="none" stroke="#1c1c1c" stroke-width=".25"/>
<path d="M31.1 164.8h2.9M43.9 164.8h2.9" fill="none" stroke="#000" stroke-width=".25"/>
<circle cx="46.8" cy="164.8" r=".5" fill="#0e0e0e"/>
<circle cx="46.8" cy="164.8" r=".5" fill="none" stroke="#0e0e0e" stroke-width=".21"/>
<path d="M36.5 164.3l3.9 2M37 163.3l3.9 2" fill="none" stroke="#1c1c1c" stroke-width=".25"/>
<path d="M29.8 167.3h2.5M31.1 164.8v2.5M58.7 170.2l-.8 1.5M58.7 170.2l.7 1.5M58.7 170.2v2.5" fill="none" stroke="#262626" stroke-width=".25"/>
<circle cx="46.8" cy="172.7" r=".5" fill="#0e0e0e"/>
<circle cx="46.8" cy="172.7" r=".5" fill="none" stroke="#0e0e0e" stroke-width=".21"/>
<path d="M55.7 169.7l-5.9 3" fill="none" stroke="#1c1c1c" stroke-width=".25"/>
<path d="M46.8 172.7h3" fill="none" stroke="#000" stroke-width=".25"/>
<circle cx="46.8" cy="172.7" r=".5" fill="#0e0e0e"/>
<circle cx="46.8" cy="172.7" r=".5" fill="none" stroke="#0e0e0e" stroke-width=".21"/>
<path d="M55.7 172.7h3" fill="none" stroke="#000" stroke-width=".25"/>
<path d="M48.8 172.7h1M55.7 172.7h1" fill="none" stroke="#1c1c1c" stroke-width=".25"/>
<circle cx="46.8" cy="172.7" r=".5" fill="#0e0e0e"/>
<circle cx="46.8" cy="172.7" r=".5" fill="none" stroke="#0e0e0e" stroke-width=".21"/>
<path d="M43.9 170.7h-9.9v3.9h9.9v-3.9" fill="none" stroke="#1c1c1c" stroke-width=".25"/>
<path d="M31.1 172.7h2.9M43.9 172.7h2.9" fill="none" stroke="#000" stroke-width=".25"/>
<circle cx="46.8" cy="172.7" r=".5" fill="#0e0e0e"/>
<circle cx="46.8" cy="172.7" r=".5" fill="none" stroke="#0e0e0e" stroke-width=".21"/>
<path d="M36.5 172.2l3.9 1.9M37 171.2l3.9 2" fill="none" stroke="#1c1c1c" stroke-width=".25"/>
<path d="M29.8 175.2h2.5M31.1 172.7v2.5M58.7 178l-.8 1.5M58.7 178l.7 1.5M58.7 178v2.6" fill="none" stroke="#262626" stroke-width=".25"/>
<circle cx="46.8" cy="180.5" r=".5" fill="#0e0e0e"/>
<circle cx="46.8" cy="180.5" r=".5" fill="none" stroke="#0e0e0e" stroke-width=".21"/>
<path d="M55.7 177.6l-5.9 3" fill="none" stroke="#1c1c1c" stroke-width=".25"/>
<path d="M46.8 180.6h3" fill="none" stroke="#000" stroke-width=".25"/>
<circle cx="46.8" cy="180.5" r=".5" fill="#0e0e0e"/>
<circle cx="46.8" cy="180.5" r=".5" fill="none" stroke="#0e0e0e" stroke-width=".21"/>
<path d="M55.7 180.6h3" fill="none" stroke="#000" stroke-width=".25"/>
<path d="M48.8 180.6h1M55.7 180.6h1" fill="none" stroke="#1c1c1c" stroke-width=".25"/>
<circle cx="46.8" cy="180.5" r=".5" fill="#0e0e0e"/>
<circle cx="46.8" cy="180.5" r=".5" fill="none" stroke="#0e0e0e" stroke-width=".21"/>
<path d="M34 178.6h9.9v3.9h-9.9z" fill="none" stroke="#1c1c1c" stroke-width=".25"/>
<path d="M31.1 180.6h2.9M43.9 180.6h2.9" fill="none" stroke="#000" stroke-width=".25"/>
<circle cx="46.8" cy="180.5" r=".5" fill="#0e0e0e"/>
<circle cx="46.8" cy="180.5" r=".5" fill="none" stroke="#0e0e0e" stroke-width=".21"/>
<path d="M37 179.1l3.9 1.9M36.5 180.1l3.9 1.9" fill="none" stroke="#1c1c1c" stroke-width=".25"/>
<path d="M29.8 183h2.5M31.1 180.6v2.4M58.7 185.9l-.8 1.5M58.7 185.9l.7 1.5M58.7 185.9v2.5" fill="none" stroke="#262626" stroke-width=".25"/>
<circle cx="46.8" cy="188.4" r=".5" fill="#0e0e0e"/>
<circle cx="46.8" cy="188.4" r=".5" fill="none" stroke="#0e0e0e" stroke-width=".21"/>
<path d="M55.7 185.5l-5.9 2.9" fill="none" stroke="#1c1c1c" stroke-width=".25"/>
<path d="M46.8 188.4h3" fill="none" stroke="#000" stroke-width=".25"/>
<circle cx="46.8" cy="188.4" r=".5" fill="#0e0e0e"/>
<circle cx="46.8" cy="188.4" r=".5" fill="none" stroke="#0e0e0e" stroke-width=".21"/>
<path d="M55.7 188.4h3" fill="none" stroke="#000" stroke-width=".25"/>
<path d="M48.8 188.4h1M55.7 188.4h1" fill="none" stroke="#1c1c1c" stroke-width=".25"/>
<circle cx="46.8" cy="188.4" r=".5" fill="#0e0e0e"/>
<circle cx="46.8" cy="188.4" r=".5" fill="none" stroke="#0e0e0e" stroke-width=".21"/>
<path d="M34 186.5h9.9v3.9h-9.9z" fill="none" stroke="#1c1c1c" stroke-width=".25"/>
<path d="M31.1 188.4h2.9M43.9 188.4h2.9" fill="none" stroke="#000" stroke-width=".25"/>
<circle cx="46.8" cy="188.4" r=".5" fill="#0e0e0e"/>
<circle cx="46.8" cy="188.4" r=".5" fill="none" stroke="#0e0e0e" stroke-width=".21"/>
<path d="M36.5 187.9l3.9 2M37 187l3.9 1.9" fill="none" stroke="#1c1c1c" stroke-width=".25"/>
<path d="M29.8 190.9h2.5M31.1 188.4v2.5" fill="none" stroke="#262626" stroke-width=".25"/>
<path d="M51.8 88.9h17.7v11.9h-17.7z" fill-rule="evenodd" fill="#f5f5f5"/>
<path d="M51.8 88.9h17.7v11.9h-17.7z" fill="none" stroke="#262626" stroke-width=".25"/>
<path d="M51.8 92.9h17.7M51.8 96.8h17.7M63.6 88.9v11.9M69.5 98.8h4.9M69.5 94.8h4.9" fill="none" stroke="#000" stroke-width=".25"/>
<path d="M163.1 105.7v3.9h18.7" fill="none" stroke="#0e0e0e" stroke-width=".25"/>
<circle cx="163.1" cy="109.6" r=".5" fill="#0e0e0e"/>
<circle cx="163.1" cy="109.6" r=".5" fill="none" stroke="#0e0e0e" stroke-width=".21"/>
<circle cx="176.9" cy="109.6" r=".5" fill="#0e0e0e"/>
<circle cx="176.9" cy="109.6" r=".5" fill="none" stroke="#0e0e0e" stroke-width=".21"/>
<path d="M192.6 109.6v5.9" fill="none" stroke="#0e0e0e" stroke-width=".25"/>
<circle cx="192.6" cy="109.6" r=".5" fill="#0e0e0e"/>
<circle cx="192.6" cy="109.6" r=".5" fill="none" stroke="#0e0e0e" stroke-width=".21"/>
<path d="M189.2 93.9h3.4v15.7h-3.4" fill="none" stroke="#0e0e0e" stroke-width=".25"/>
<circle cx="192.6" cy="109.6" r=".5" fill="#0e0e0e"/>
<circle cx="192.6" cy="109.6" r=".5" fill="none" stroke="#0e0e0e" stroke-width=".21"/>
<path d="M153.2 59.4v4.9h-4.8" fill="none" stroke="#0e0e0e" stroke-width=".25"/>
<circle cx="153.2" cy="64.3" r=".5" fill="#0e0e0e"/>
<circle cx="153.2" cy="64.3" r=".5" fill="none" stroke="#0e0e0e" stroke-width=".21"/>
<path d="M153.2 64.3v4h-4.8" fill="none" stroke="#0e0e0e" stroke-width=".25"/>
<circle cx="153.2" cy="68.2" r=".5" fill="#0e0e0e"/>
<circle cx="153.2" cy="68.2" r=".5" fill="none" stroke="#0e0e0e" stroke-width=".21"/>
<circle cx="153.2" cy="64.3" r=".5" fill="#0e0e0e"/>
<circle cx="153.2" cy="64.3" r=".5" fill="none" stroke="#0e0e0e" stroke-width=".21"/>
<path d="M153.2 68.3v3.9h-4.8" fill="none" stroke="#0e0e0e" stroke-width=".25"/>
<circle cx="153.2" cy="72.2" r=".5" fill="#0e0e0e"/>
<circle cx="153.2" cy="72.2" r=".5" fill="none" stroke="#0e0e0e" stroke-width=".21"/>
<circle cx="153.2" cy="68.2" r=".5" fill="#0e0e0e"/>
<circle cx="153.2" cy="68.2" r=".5" fill="none" stroke="#0e0e0e" stroke-width=".21"/>
<path d="M153.2 72.2v3.9h-4.8" fill="none" stroke="#0e0e0e" stroke-width=".25"/>
<circle cx="153.2" cy="76.1" r=".5" fill="#0e0e0e"/>
<circle cx="153.2" cy="76.1" r=".5" fill="none" stroke="#0e0e0e" stroke-width=".21"/>
<circle cx="153.2" cy="72.2" r=".5" fill="#0e0e0e"/>
<circle cx="153.2" cy="72.2" r=".5" fill="none" stroke="#0e0e0e" stroke-width=".21"/>
<path d="M153.2 76.1v4h-4.8" fill="none" stroke="#0e0e0e" stroke-width=".25"/>
<circle cx="153.2" cy="76.1" r=".5" fill="#0e0e0e"/>
<circle cx="153.2" cy="76.1" r=".5" fill="none" stroke="#0e0e0e" stroke-width=".21"/>
<path d="M148.4 183.5h4.8v20.7" fill="none" stroke="#0e0e0e" stroke-width=".25"/>
<circle cx="153.2" cy="187.4" r=".5" fill="#0e0e0e"/>
<circle cx="153.2" cy="187.4" r=".5" fill="none" stroke="#0e0e0e" stroke-width=".21"/>
<circle cx="153.2" cy="191.4" r=".5" fill="#0e0e0e"/>
<circle cx="153.2" cy="191.4" r=".5" fill="none" stroke="#0e0e0e" stroke-width=".21"/>
<circle cx="153.2" cy="195.3" r=".5" fill="#0e0e0e"/>
<circle cx="153.2" cy="195.3" r=".5" fill="none" stroke="#0e0e0e" stroke-width=".21"/>
<circle cx="153.2" cy="199.3" r=".5" fill="#0e0e0e"/>
<circle cx="153.2" cy="199.3" r=".5" fill="none" stroke="#0e0e0e" stroke-width=".21"/>
<path d="M148.4 199.3h4.8" fill="none" stroke="#0e0e0e" stroke-width=".25"/>
<circle cx="153.2" cy="199.3" r=".5" fill="#0e0e0e"/>
<circle cx="153.2" cy="199.3" r=".5" fill="none" stroke="#0e0e0e" stroke-width=".21"/>
<path d="M148.4 195.3h4.8" fill="none" stroke="#0e0e0e" stroke-width=".25"/>
<circle cx="153.2" cy="195.3" r=".5" fill="#0e0e0e"/>
<circle cx="153.2" cy="195.3" r=".5" fill="none" stroke="#0e0e0e" stroke-width=".21"/>
<path d="M148.4 191.4h4.8" fill="none" stroke="#0e0e0e" stroke-width=".25"/>
<circle cx="153.2" cy="191.4" r=".5" fill="#0e0e0e"/>
<circle cx="153.2" cy="191.4" r=".5" fill="none" stroke="#0e0e0e" stroke-width=".21"/>
<path d="M148.4 187.4h4.8" fill="none" stroke="#0e0e0e" stroke-width=".25"/>
<circle cx="153.2" cy="187.4" r=".5" fill="#0e0e0e"/>
<circle cx="153.2" cy="187.4" r=".5" fill="none" stroke="#0e0e0e" stroke-width=".21"/>
<path d="M178.8 77.1v8.9h-15.7" fill="none" stroke="#0e0e0e" stroke-width=".25"/>
<circle cx="163.1" cy="86" r=".5" fill="#0e0e0e"/>
<circle cx="163.1" cy="86" r=".5" fill="none" stroke="#0e0e0e" stroke-width=".21"/>
<path d="M163.1 76.1v1h3.9" fill="none" stroke="#0e0e0e" stroke-width=".25"/>
<circle cx="163.1" cy="77.1" r=".5" fill="#0e0e0e"/>
<circle cx="163.1" cy="77.1" r=".5" fill="none" stroke="#0e0e0e" stroke-width=".21"/>
<path d="M163.1 77.1v1.5" fill="none" stroke="#0e0e0e" stroke-width=".25"/>
<circle cx="163.1" cy="77.1" r=".5" fill="#0e0e0e"/>
<circle cx="163.1" cy="77.1" r=".5" fill="none" stroke="#0e0e0e" stroke-width=".21"/>
<path d="M163.1 77.1h-6.9v9.9h-7.8" fill="none" stroke="#0e0e0e" stroke-width=".25"/>
<circle cx="163.1" cy="77.1" r=".5" fill="#0e0e0e"/>
<circle cx="163.1" cy="77.1" r=".5" fill="none" stroke="#0e0e0e" stroke-width=".21"/>
<path d="M163.1 59.4v1M148.4 97.8h4.8v11.8h9.9" fill="none" stroke="#0e0e0e" stroke-width=".25"/>
<circle cx="163.1" cy="109.6" r=".5" fill="#0e0e0e"/>
<circle cx="163.1" cy="109.6" r=".5" fill="none" stroke="#0e0e0e" stroke-width=".21"/>
<path d="M163.1 93.9v1.9" fill="none" stroke="#0e0e0e" stroke-width=".25"/>
<circle cx="163.1" cy="93.9" r=".5" fill="#0e0e0e"/>
<circle cx="163.1" cy="93.9" r=".5" fill="none" stroke="#0e0e0e" stroke-width=".21"/>
<path d="M148.4 93.9h33.4" fill="none" stroke="#0e0e0e" stroke-width=".25"/>
<circle cx="176.9" cy="93.9" r=".5" fill="#0e0e0e"/>
<circle cx="176.9" cy="93.9" r=".5" fill="none" stroke="#0e0e0e" stroke-width=".21"/>
<circle cx="163.1" cy="93.9" r=".5" fill="#0e0e0e"/>
<circle cx="163.1" cy="93.9" r=".5" fill="none" stroke="#0e0e0e" stroke-width=".21"/>
<path d="M76.4 111.6h-36.5v11.8M74.4 126.4h7M74.4 130.3h7" fill="none" stroke="#0e0e0e" stroke-width=".25"/>
<circle cx="76.4" cy="111.6" r=".5" fill="#0e0e0e"/>
<circle cx="76.4" cy="111.6" r=".5" fill="none" stroke="#0e0e0e" stroke-width=".21"/>
<path d="M39.9 130.8v10.3h36.5" fill="none" stroke="#0e0e0e" stroke-width=".25"/>
<circle cx="76.4" cy="141.1" r=".5" fill="#0e0e0e"/>
<circle cx="76.4" cy="141.1" r=".5" fill="none" stroke="#0e0e0e" stroke-width=".21"/>
<path d="M74.4 134.2h2v9.9M81.4 179.6h-5v22.6h-2M81.4 183.5h-2.5v22.7h-4.5" fill="none" stroke="#0e0e0e" stroke-width=".25"/>
<circle cx="76.4" cy="141.1" r=".5" fill="#0e0e0e"/>
<circle cx="76.4" cy="141.1" r=".5" fill="none" stroke="#0e0e0e" stroke-width=".21"/>
<path d="M76.4 109.6v12.8h-2" fill="none" stroke="#0e0e0e" stroke-width=".25"/>
<circle cx="76.4" cy="111.6" r=".5" fill="#0e0e0e"/>
<circle cx="76.4" cy="111.6" r=".5" fill="none" stroke="#0e0e0e" stroke-width=".21"/>
<path d="M46.8 156.9v-5.9h30.6v8.9h4M74.4 214h7.9v5M74.4 210.1h7.9" fill="none" stroke="#0e0e0e" stroke-width=".25"/>
<circle cx="46.8" cy="156.9" r=".5" fill="#0e0e0e"/>
<circle cx="46.8" cy="156.9" r=".5" fill="none" stroke="#0e0e0e" stroke-width=".21"/>
<path d="M81.4 163.8h-7v-4.9h-27.6v5.9" fill="none" stroke="#0e0e0e" stroke-width=".25"/>
<circle cx="46.8" cy="164.8" r=".5" fill="#0e0e0e"/>
<circle cx="46.8" cy="164.8" r=".5" fill="none" stroke="#0e0e0e" stroke-width=".21"/>
<path d="M81.4 167.7h-7v-.9h-27.6v5.9" fill="none" stroke="#0e0e0e" stroke-width=".25"/>
<circle cx="46.8" cy="172.7" r=".5" fill="#0e0e0e"/>
<circle cx="46.8" cy="172.7" r=".5" fill="none" stroke="#0e0e0e" stroke-width=".21"/>
<path d="M81.4 171.7h-7v2.9h-27.6v6" fill="none" stroke="#0e0e0e" stroke-width=".25"/>
<circle cx="46.8" cy="180.5" r=".5" fill="#0e0e0e"/>
<circle cx="46.8" cy="180.5" r=".5" fill="none" stroke="#0e0e0e" stroke-width=".21"/>
<path d="M81.4 175.6h-7v6.9h-27.6v5.9" fill="none" stroke="#0e0e0e" stroke-width=".25"/>
<circle cx="46.8" cy="188.4" r=".5" fill="#0e0e0e"/>
<circle cx="46.8" cy="188.4" r=".5" fill="none" stroke="#0e0e0e" stroke-width=".21"/>
<path d="M74.4 98.8h2v1M74.4 94.8h7" fill="none" stroke="#0e0e0e" stroke-width=".25"/>
<path d="M76.4 99.8v2.5M75.1 102.3h2.5" fill="none" stroke="#262626" stroke-width=".25"/>
<g font-size="6.2">
<text x="138.8" y="245.3">Э3</text>
<text x="94.6" y="259.1">Генератор сигналов</text>
</g>
<text font-size="5.8" x="59.6" y="12.1" transform="rotate(-180 59.6 12.1)">Э3</text>
<g font-size="4.9">
<text x="99.4" y="267">Схема электрическая</text>
<text x="104.3" y="271.9">принципиальная</text>
</g>
<g font-size="3.8">
<text x="13.2" y="46.6" transform="rotate(-90 13.2 46.6)">Перв. примен.</text>
<text x="13.2" y="104.3" transform="rotate(-90 13.2 104.3)">Справ. №</text>
<text x="13.2" y="173.6" transform="rotate(-90 13.2 173.6)">Подп. и дата</text>
<text x="13.2" y="204.2" transform="rotate(-90 13.2 204.2)">Инв. № дубл.</text>
<text x="13.2" y="229.3" transform="rotate(-90 13.2 229.3)">Взам. инв. №</text>
<text x="13.2" y="257.9" transform="rotate(-90 13.2 257.9)">Подп. и дата</text>
<text x="158.1" y="254.3">Лит.</text>
<text x="172.4" y="254.3">Масса</text>
<text x="186.9" y="254.3">Масштаб</text>
<text x="21.5" y="259.2">Изм.</text>
<text x="29.1" y="259.2">Лист</text>
<text x="42.8" y="259.2">№ докум.</text>
<text x="64" y="259.2">Подп.</text>
<text x="76.3" y="259.2">Дата</text>
<text x="22.2" y="269.1">Пров.</text>
<text x="22.2" y="264.1">Разраб.</text>
<text x="39.7" y="264.1">Вебер Д. С.</text>
<text x="22.2" y="274">Т.контр.</text>
<text x="156.7" y="274">Лист</text>
<text x="168" y="274">1</text>
<text x="176.4" y="274">Листов</text>
<text x="193.6" y="274">1</text>
<text x="22.2" y="278.9">Нач. отд.</text>
<text x="13.2" y="287.1" transform="rotate(-90 13.2 287.1)">Инв. № подл.</text>
<text x="22.2" y="283.8">Н.контр.</text>
<text x="22.2" y="288.8">Утв.</text>
<text x="109.9" y="293.7">Копировал</text>
<text x="159.1" y="293.7">Формат А4</text>
</g>
<g font-size="2.9">
<text x="105.7" y="5.6">1</text>
<text x="83.7" y="63.7">1</text>
<text x="88.1" y="65.2">VBAT</text>
<text x="136" y="65.2">VDD_1</text>
<text x="145.5" y="63.7">32</text>
<text x="82" y="67.6">60</text>
<text x="88.1" y="69.1">BOOT0</text>
<text x="135.6" y="69.1">VDD_2</text>
<text x="145.5" y="71.6">64</text>
<text x="145.5" y="67.6">48</text>
<text x="82.4" y="74.5">14</text>
<text x="88.1" y="76">PA0-WKUP</text>
<text x="135.6" y="77">VDD_4</text>
<text x="135.7" y="73.1">VDD_3</text>
<text x="145.5" y="75.5">19</text>
<text x="82.4" y="82.4">16</text>
<text x="82.5" y="78.5">15</text>
<text x="88.1" y="80">PA1</text>
<text x="88.1" y="83.9">PA2</text>
<text x="136.6" y="80.9">VDDA</text>
<text x="145.5" y="79.5">13</text>
<text x="82.4" y="86.4">17</text>
<text x="88.1" y="87.8">PA3</text>
<text x="136.8" y="87.8">NRST</text>
<text x="145.5" y="86.4">7</text>
<text x="82" y="90.3">20</text>
<text x="82.4" y="94.2">21</text>
<text x="88.1" y="91.8">PA4</text>
<text x="88.1" y="95.7">PA5</text>
<text x="130.6" y="94.7">PD0-OSC_IN</text>
<text x="145.5" y="93.3">5</text>
<text x="82" y="98.2">22</text>
<text x="88.1" y="99.7">PA6</text>
<text x="128.9" y="98.7">PD1_OSC_OUT</text>
<text x="145.5" y="97.2">6</text>
<text x="145.5" y="101.1">54</text>
<text x="82.1" y="102.1">23</text>
<text x="82.4" y="106">41</text>
<text x="88.1" y="103.6">PA7</text>
<text x="88.1" y="107.6">PA8</text>
<text x="138.1" y="102.6">PD2</text>
<text x="82" y="110">42</text>
<text x="82.1" y="113.9">43</text>
<text x="88.1" y="111.5">PA9</text>
<text x="138.1" y="109.5">PC0</text>
<text x="138.6" y="113.5">PC1</text>
<text x="145.4" y="108">8</text>
<text x="145.5" y="112">9</text>
<text x="82" y="117.9">44</text>
<text x="88.1" y="115.4">PA10</text>
<text x="88.1" y="119.4">PA11</text>
<text x="138.2" y="117.4">PC2</text>
<text x="145.5" y="115.9">10</text>
<text x="145.5" y="119.8">11</text>
<text x="82" y="125.7">46</text>
<text x="82.1" y="121.8">45</text>
<text x="88.1" y="123.3">PA12</text>
<text x="138.2" y="125.3">PC4</text>
<text x="138.4" y="121.3">PC3</text>
<text x="145.5" y="123.8">24</text>
<text x="82" y="129.7">49</text>
<text x="88.1" y="127.3">PA13</text>
<text x="88.1" y="131.2">PA14</text>
<text x="138.4" y="129.2">PC5</text>
<text x="145.5" y="127.7">25</text>
<text x="145.5" y="131.7">37</text>
<text x="82.1" y="133.6">50</text>
<text x="88.1" y="135.1">PA15</text>
<text x="138.2" y="137.1">PC7</text>
<text x="138.3" y="133.2">PC6</text>
<text x="145.5" y="135.6">38</text>
<text x="82" y="139.5">26</text>
<text x="82" y="143.5">27</text>
<text x="88.1" y="141.1">PB0</text>
<text x="138.3" y="141.1">PC8</text>
<text x="145.5" y="139.5">39</text>
<text x="145.5" y="143.5">40</text>
<text x="82" y="147.4">28</text>
<text x="88.1" y="148.9">PB2</text>
<text x="88.1" y="145">PB1</text>
<text x="137.4" y="148.9">PC10</text>
<text x="138.3" y="145">PC9</text>
<text x="145.5" y="147.4">51</text>
<text x="3.3" y="152.4">A</text>
<text x="82.1" y="155.3">56</text>
<text x="82.3" y="151.3">55</text>
<text x="88.1" y="152.9">PB3</text>
<text x="137.8" y="152.9">PC11</text>
<text x="145.5" y="151.3">52</text>
<text x="145.5" y="155.3">53</text>
<text x="205.3" y="152.4">A</text>
<text x="82.1" y="159.3">57</text>
<text x="88.1" y="156.8">PB4</text>
<text x="88.1" y="160.7">PB5</text>
<text x="137.4" y="156.8">PC12</text>
<text x="82.1" y="163.2">58</text>
<text x="82.1" y="167.1">59</text>
<text x="88.1" y="164.7">PB6</text>
<text x="123.8" y="163.7">PC13-TAMPER-RTC</text>
<text x="127.5" y="167.6">PC14-OSC32_IN</text>
<text x="145.5" y="162.2">2</text>
<text x="145.5" y="166.1">3</text>
<text x="82.4" y="171.1">61</text>
<text x="88.1" y="168.6">PB7</text>
<text x="88.1" y="172.6">PB8</text>
<text x="125.5" y="171.6">PC15-OSC32_OUT</text>
<text x="145.5" y="170.1">4</text>
<text x="82" y="175">62</text>
<text x="82" y="178.9">29</text>
<text x="88.1" y="176.5">PB9</text>
<text x="82.1" y="182.9">30</text>
<text x="88.1" y="180.4">PB10</text>
<text x="88.1" y="184.4">PB11</text>
<text x="136.6" y="184.4">VSSA</text>
<text x="145.5" y="182.9">12</text>
<text x="82.1" y="190.8">34</text>
<text x="82.3" y="186.8">33</text>
<text x="88.1" y="188.3">PB12</text>
<text x="136" y="188.3">VSS_1</text>
<text x="145.5" y="190.8">47</text>
<text x="145.5" y="186.8">31</text>
<text x="82.3" y="194.7">35</text>
<text x="88.1" y="192.3">PB13</text>
<text x="88.1" y="196.2">PB14</text>
<text x="135.6" y="192.3">VSS_2</text>
<text x="135.7" y="196.2">VSS_3</text>
<text x="145.5" y="194.7">63</text>
<text x="82.1" y="198.6">36</text>
<text x="88.1" y="200.2">PB15</text>
<text x="135.6" y="200.2">VSS_4</text>
<text x="145.5" y="198.6">18</text>
<text x="105.7" y="293.2">1</text>
</g>
<text font-size="2.9" fill="#0e0e0e" x="112.9" y="65.7">MCU</text>
<g font-size="2.4" fill="#0e0e0e">
<text x="113.8" y="55.9">DD1</text>
<text x="165.1" y="61.8">R6</text>
<text x="171.9" y="73.7">S6</text>
<text x="167" y="79.5">C2</text>
<text x="59.6" y="87.4">X1</text>
<text x="184.7" y="88.4">C3</text>
<text x="52.7" y="91.4">Цепь</text>
<text x="52.7" y="95.3">Signal</text>
<text x="64.6" y="91.4">Кон</text>
<text x="65.5" y="95.3">1</text>
<text x="52.7" y="99.3">GND</text>
<text x="65.5" y="99.3">2</text>
<text x="168" y="97.3">ZQ1</text>
<text x="178.8" y="96.3">R7</text>
<text x="184.7" y="104.2">C4</text>
<text x="52.7" y="119">Цепь</text>
<text x="59.6" y="115">X2</text>
<text x="64.6" y="119">Кон</text>
<text x="43.9" y="124.4">C1</text>
<text x="52.7" y="122.9">3.3V</text>
<text x="65.5" y="122.9">1</text>
<text x="52.7" y="126.8">SWDIO</text>
<text x="52.7" y="130.8">SWDCLK</text>
<text x="65.5" y="130.8">3</text>
<text x="65.5" y="126.8">2</text>
<text x="52.7" y="134.7">GND</text>
<text x="65.5" y="134.7">4</text>
<text x="38" y="153.4">R1</text>
<text x="51.8" y="153.4">S1</text>
<text x="38" y="161.3">R2</text>
<text x="51.8" y="161.3">S2</text>
<text x="38" y="169.2">R3</text>
<text x="51.8" y="169.2">S3</text>
<text x="38" y="177.1">R4</text>
<text x="51.8" y="177.1">S4</text>
<text x="38" y="185">R5</text>
<text x="51.8" y="185">S5</text>
<text x="59.6" y="194.8">X3</text>
<text x="52.7" y="198.8">Цепь</text>
<text x="52.7" y="202.7">SCL</text>
<text x="64.6" y="198.8">Кон</text>
<text x="65.5" y="202.7">1</text>
<text x="52.7" y="206.6">SDA</text>
<text x="65.5" y="206.6">2</text>
<text x="52.7" y="214.5">GND</text>
<text x="52.7" y="210.6">3.3V</text>
<text x="65.5" y="214.5">4</text>
<text x="65.5" y="210.6">3</text>
</g>
<g font-size="2.4" fill="#262626">
<text x="151.6" y="56.4">3.3V</text>
<text x="161.5" y="56.4">3.3V</text>
<text x="74.8" y="106.6">3.3V</text>
<text x="57.1" y="153.9">3.3V</text>
<text x="57.1" y="161.8">3.3V</text>
<text x="57.1" y="169.6">3.3V</text>
<text x="57.1" y="177.5">3.3V</text>
<text x="57.1" y="185.4">3.3V</text>
<text x="80.7" y="207.1">3.3V</text>
</g>
</svg>
